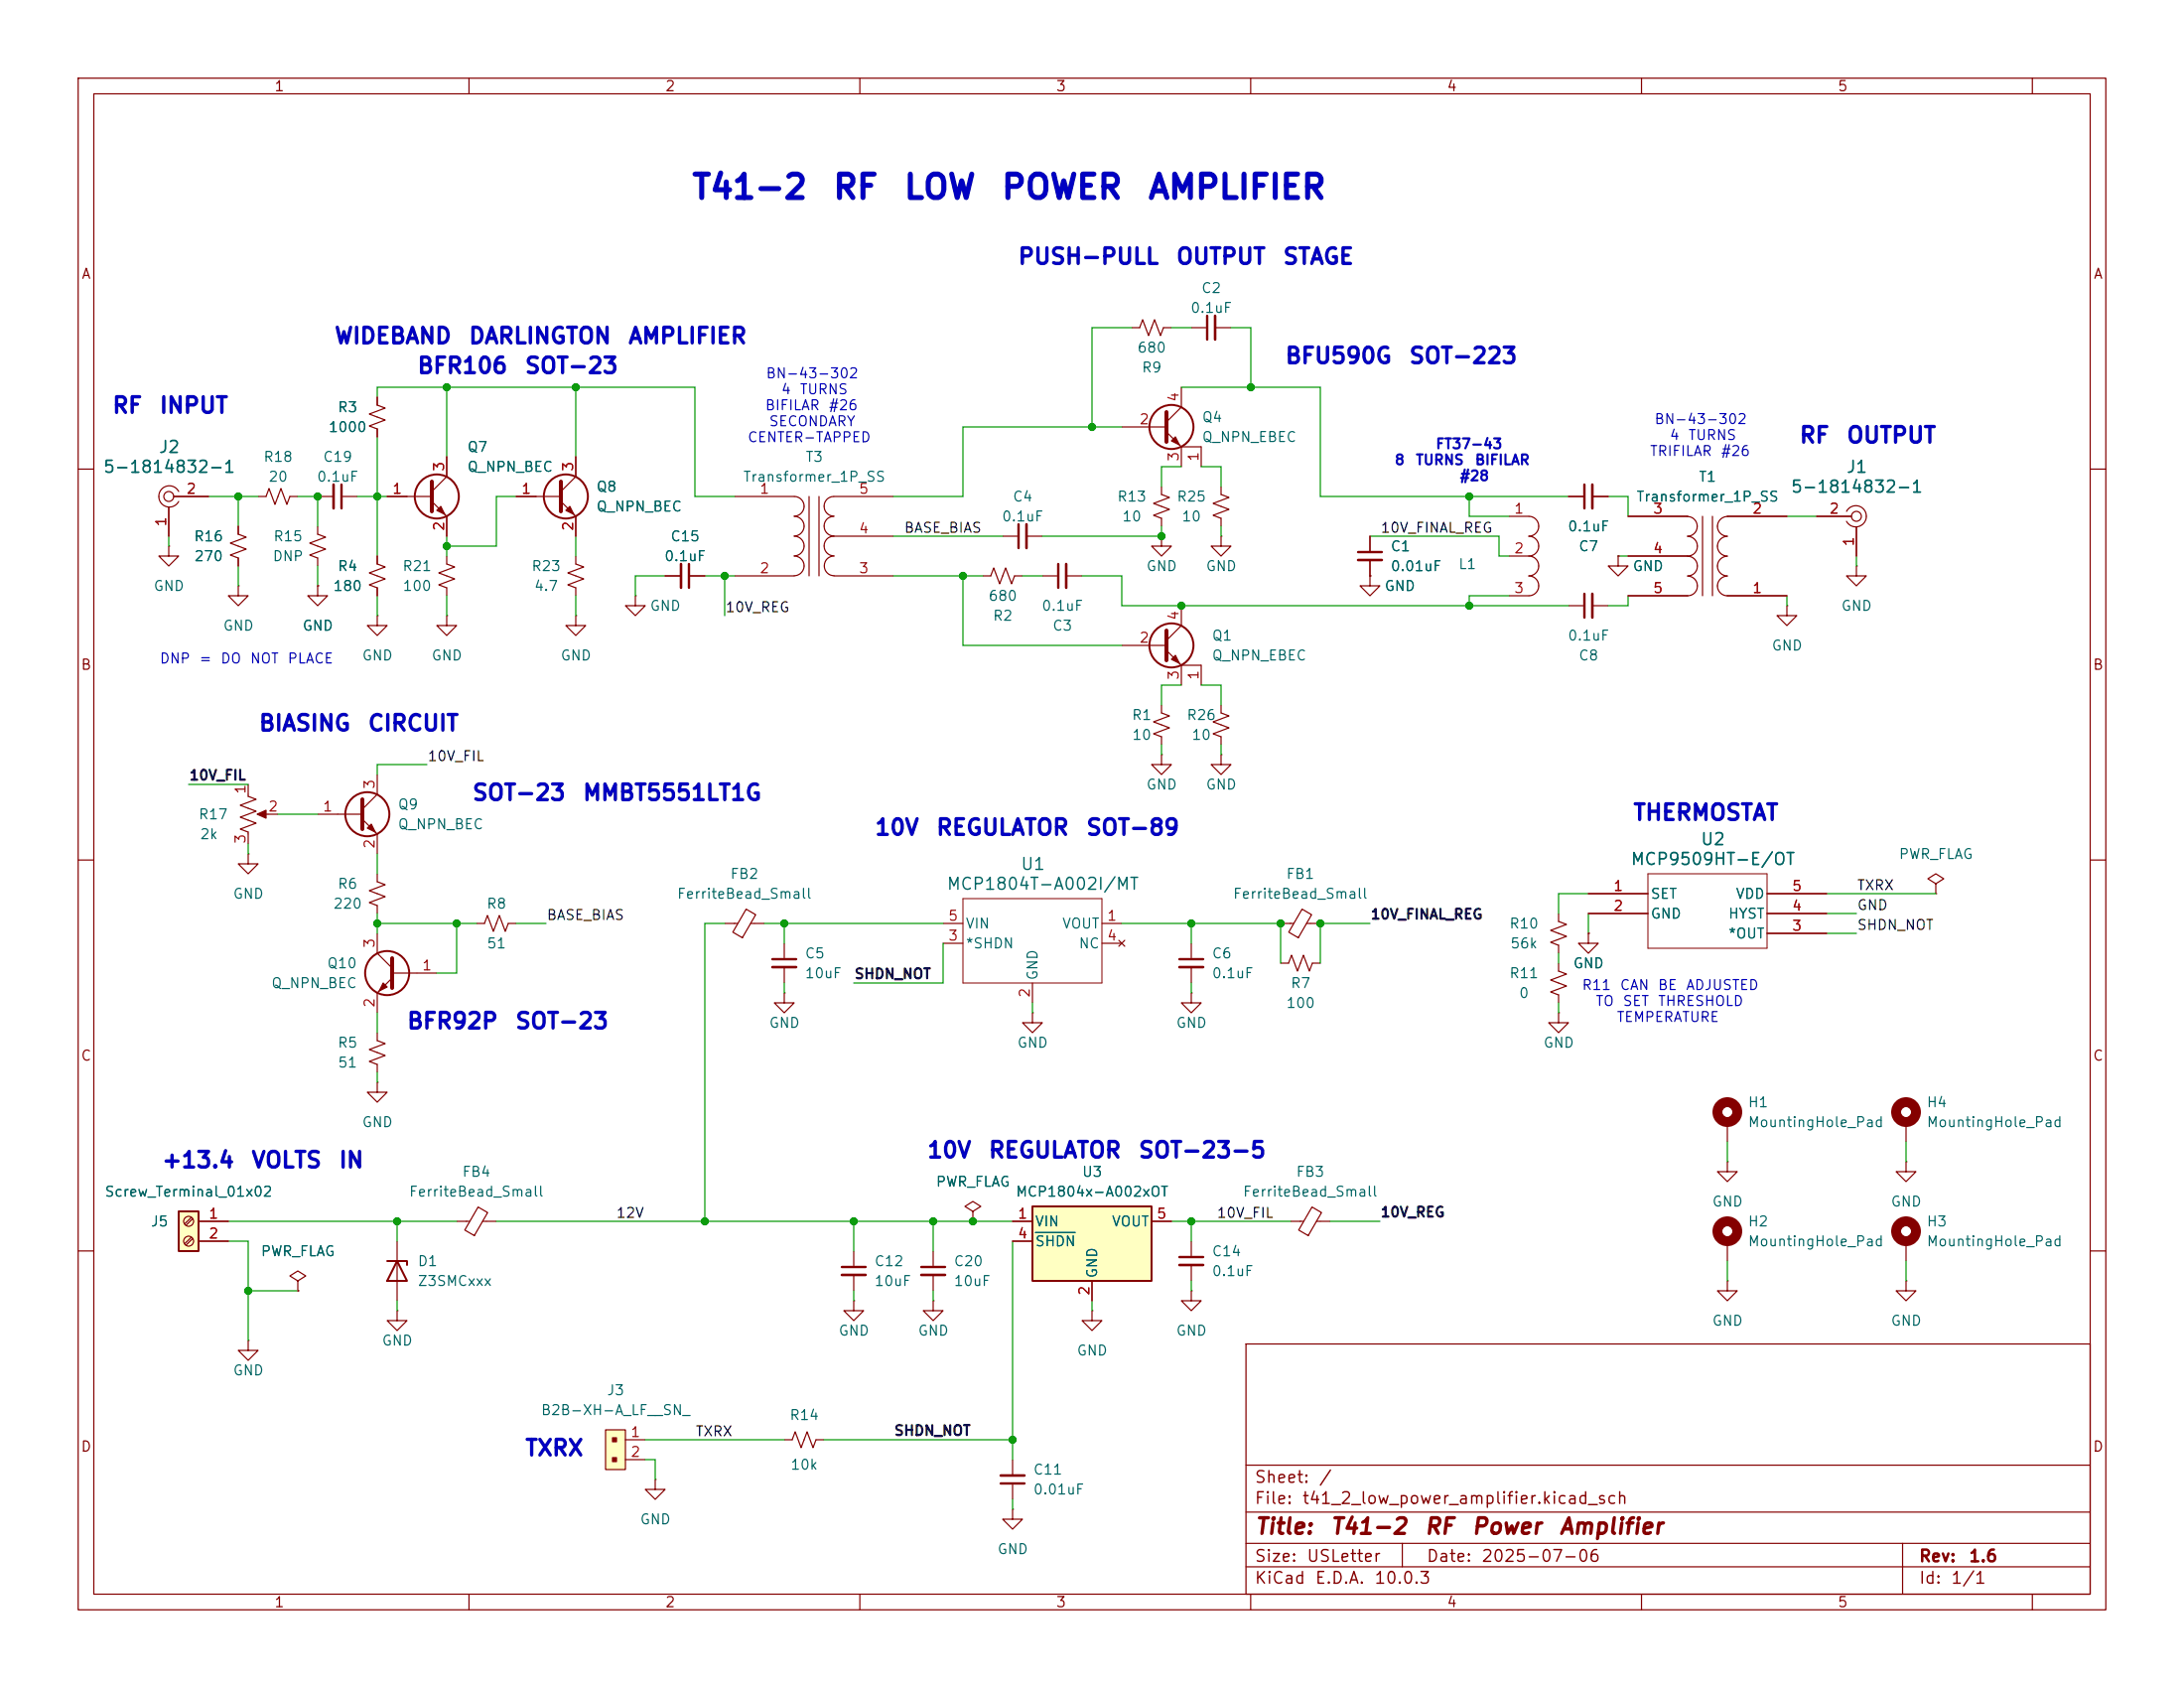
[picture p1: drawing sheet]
<svg xmlns="http://www.w3.org/2000/svg" width="279mm" height="216mm" viewBox="0 0 279 216" stroke-linecap="round" stroke-linejoin="round" font-family="sans-serif">
<g fill="none" stroke="#840000" stroke-width=".15">
<path d="M10 10h259.4v195.9h-259.4zM12 12h255.4v191.9h-255.4zM60 10v2M110 10v2M160 10v2M210 10v2M260 10v2M48.3 50.8v1l1 .4-2.1 .8 2.1 .7-2.1 .8 1.1 .4v1M57.1 58.4v2.6l-1.9 1.9M73.7 58.4v2.6l-1.9 1.9M10 60h2M21.6 69.9v1.2h1.3l-1.3 1.3-1.3-1.3h1.3"/>
<path d="M21.6 69.9h.1M21.6 64.9v3.7M22.2 63.5h4.5M22.9 62.9a1.35 1.35 0 0 0-2.1-.4 1.35 1.35 0 0 0 0 2 1.35 1.35 0 0 0 2.1-.4M30.5 74.9v1.3h1.2l-1.2 1.3-1.3-1.3h1.3M30.5 74.9h.1M30.5 67.3v1l1 .4-2 .8 2 .7-2 .8 1 .4v1M33 63.5h1l.4-1 .8 2 .7-2 .8 2 .4-1h1M40.6 74.9v1.3h1.3l-1.3 1.3-1.2-1.3h1.2M40.6 74.9h.1M40.6 67.3v1l1.1 .4-2.1 .8 2.1 .7-2.1 .8 1 .4v1M40.6 63.5h2.1"/>
<path d="M43.7 63.5h2M48.3 78.7v1.3h1.2l-1.2 1.3-1.3-1.3h1.3M48.3 78.7h.1M48.3 71.1v1l1 .4-2.1 .8 2.1 .7-2.1 .8 1.1 .4v1M49.5 63.5h5.7M55.2 64.1l1.9 1.9v2.6M57.1 71.1v1l1.1 .4-2.1 .8 2.1 .7-2.1 .8 1 .4v1M57.1 78.7v1.3h1.3l-1.3 1.3-1.2-1.3h1.2M57.1 78.7h.1M66 63.5h5.8M71.8 64.1l1.9 1.9v2.6M73.7 71.1v1l1 .4-2.1 .8 2.1 .7-2.1 .8 1.1 .4v1"/>
<path d="M73.7 78.7v1.3h1.2l-1.2 1.3-1.3-1.3h1.3M73.7 78.7h.1M81.3 76.2v1.3h1.2l-1.2 1.2-1.3-1.2h1.3M81.3 76.2h.1M85.1 73.7h2M88.1 73.7h2.1M94 63.5h7.6a1.26 1.26 0 0 1 1.3 1.3 1.26 1.26 0 0 1-1.3 1.2M94 73.7h7.6M101.6 66a1.26 1.26 0 0 1 1.3 1.3 1.26 1.26 0 0 1-1.3 1.3M101.6 68.6a1.26 1.26 0 0 1 1.3 1.2 1.26 1.26 0 0 1-1.3 1.3M101.6 71.1a1.26 1.26 0 0 1 1.3 1.3 1.26 1.26 0 0 1-1.3 1.2M103.5 63.5v10.2"/>
<path d="M104.8 63.5v10.2M105.5 72.4a1.24 1.24 0 0 0 1.2 1.2M106.7 66a1.25 1.25 0 0 0-1.3 1.3 1.25 1.25 0 0 0 1.3 1.3M106.7 73.7h7.6M106.7 71.1a1.23 1.23 0 0 0-1.2 1.3M114.3 63.5h-7.6a1.25 1.25 0 0 0-1.3 1.3 1.25 1.25 0 0 0 1.3 1.2M114.3 68.6h-7.6a1.25 1.25 0 0 0-1.3 1.2 1.25 1.25 0 0 0 1.3 1.3M156.2 68.6v1.3h1.3l-1.3 1.2-1.3-1.2h1.3M156.2 68.6h.1M175.3 73.7v1.2h1.2l-1.2 1.3-1.3-1.3h1.3M175.3 73.7h.1M175.3 68.6v2"/>
<path d="M175.3 71.6v2.1M193 66h2.6a1.27 1.27 0 0 1 1.2 1.3 1.27 1.27 0 0 1-1.2 1.3 1.27 1.27 0 0 1 1.2 1.3 1.27 1.27 0 0 1-1.2 1.2M193 71.1h2.6M195.6 71.1a1.27 1.27 0 0 1 1.2 1.3 1.27 1.27 0 0 1-1.2 1.3 1.27 1.27 0 0 1 1.2 1.2 1.27 1.27 0 0 1-1.2 1.3h-2.6M200.7 63.5h2M200.7 77.5h2M203.7 63.5h2M203.7 77.5h2M207 71.1v1.3h1.3l-1.3 1.3-1.3-1.3h1.3M207 71.1h.1M208.3 66h7.6M215.9 66.1a1.24 1.24 0 0 1 1.2 1.2"/>
<path d="M215.9 73.7a1.25 1.25 0 0 1 1.2 1.2 1.25 1.25 0 0 1-1.2 1.3h-7.6M215.9 71.1a1.25 1.25 0 0 1 1.2 1.3 1.25 1.25 0 0 1-1.2 1.3M215.9 68.6a1.25 1.25 0 0 1 1.2 1.3 1.25 1.25 0 0 1-1.2 1.2h-7.6M217.1 67.3a1.23 1.23 0 0 1-1.2 1.3M217.8 66v10.2M219.1 66v10.2M221 73.7a1.26 1.26 0 0 0-1.3 1.2 1.26 1.26 0 0 0 1.3 1.3h7.6M221 71.1a1.26 1.26 0 0 0-1.3 1.3 1.26 1.26 0 0 0 1.3 1.3M221 68.6a1.26 1.26 0 0 0-1.3 1.3 1.26 1.26 0 0 0 1.3 1.2M221 66.1a1.26 1.26 0 0 0-1.3 1.2 1.26 1.26 0 0 0 1.3 1.3M221 66h7.6M228.6 77.5v1.2h1.3l-1.3 1.3-1.3-1.3h1.3"/>
<path d="M228.6 77.5h.1M232.4 66h4.5M236.2 65.4a1.35 1.35 0 0 1 2.1-.4 1.35 1.35 0 0 1 0 2.1 1.35 1.35 0 0 1-2.1-.4M237.5 72.4v1.3h1.3l-1.3 1.2-1.3-1.2h1.3M237.5 72.4h.1M237.5 67.4v3.7M267.4 60h2M48.3 99.1v2.5l-1.9 1.9M10 110h2M31.7 109.2v1.3h1.3l-1.3 1.3-1.2-1.3h1.2M31.7 109.2h.1M31.7 100.3v1.6l1.1 .3-2.1 .8 2.1 .8-2.1 .7 2.1 .8-2.1 .7 1 .4v1.6"/>
<path d="M33.3 104.1h2.3M40.6 104.1h5.8M46.4 104.8l1.9 1.9v2.5M48.3 111.8v1l1 .4-2.1 .7 2.1 .8-2.1 .7 1.1 .4v1M48.3 119.4v2.5l1.9 1.9M163.8 118.1h1.7M166.6 116.3l1.2 .7-1.7 2.9-1.2-.7zM167.2 118.1h1.7M203.2 114.3h7.6M203.2 116.8h7.6M226.1 114.3h7.6M226.1 116.8h7.6"/>
<path d="M226.1 119.4h7.6M247.6 113l1.1-.6-1.1-.6-1 .6 1 .6v1.3M247.6 114.3h.1M267.4 110h2M50.2 124.5h5.7M50.2 125.1l-1.9 1.9v2.5M100.3 120.7v2M100.3 123.7v2M163.8 123.2h1l.4-1 .8 2 .8-2 .7 2 .4-1h1M50.8 158.8v7.6M165.1 156.2h1.7M167.8 154.4l1.3 .7-1.7 2.9-1.3-.7z"/>
<path d="M168.4 156.2h1.8M221 148.6v1.3h1.2l-1.2 1.2-1.3-1.2h1.3M221 148.6h.1M221 143.5v2.6M221 158.8v2.5M243.8 143.5v2.6M243.8 158.8v2.5M10 160h2M31.7 171.5v1.2h1.3l-1.3 1.3-1.2-1.3h1.2M31.7 171.5h.1M38.1 163.8l1-.6-1-.6-1 .6 1 .6v1.3M38.1 165.1h.1"/>
<path d="M50.8 167.6v1.3h1.3l-1.3 1.3-1.3-1.3h1.3M50.8 167.6h.1M109.2 166.4v1.2h1.3l-1.3 1.3-1.3-1.3h1.3M109.2 166.4h.1M109.2 160v2.1M109.2 163.1v2M159.4 171.9h108v32h-108zM267.4 160h2M100.3 184.2h1l.4-1.1 .8 2.1 .8-2.1 .7 2.1 .4-1h1M129.5 193v1.3h1.3l-1.3 1.3-1.2-1.3h1.2M129.5 193h.1M129.5 186.7v2"/>
<path d="M129.5 189.7v2.1M159.4 197.4h108M159.4 193.4h108M159.4 187.4h108M179.4 197.4v3M243.4 197.4v6.5M60 203.9v2M110 203.9v2M159.4 200.4h108M160 203.9v2M210 203.9v2M260 203.9v2"/>
<circle cx="21.6" cy="63.5" r=".63"/>
<circle cx="237.5" cy="66" r=".63"/>
</g>
<path d="M43.7 62v3M88.1 72.1v3.1M173.7 70.6h3.1M202.7 62v3M202.7 75.9v3.1M98.8 122.7h3.1M107.7 162.1h3M128 189.7h3.1" fill="none" stroke="#840000" stroke-width=".3"/>
<path d="M42.7 62v3M87.1 72.1v3.1M173.7 71.6h3.1M203.7 62v3M203.7 75.9v3.1M98.8 123.7h3.1M107.7 163.1h3M128 188.7h3.1" fill="none" stroke="#840000" stroke-width=".33"/>
<path d="M210.8 111.8h15.3v9.5h-15.3z" fill="none" stroke="#840000" stroke-width=".13"/>
<g fill="none" stroke="#840000" stroke-width="1.3">
<circle cx="221" cy="142.2" r="1.27"/>
<circle cx="221" cy="157.5" r="1.27"/>
<circle cx="243.8" cy="157.5" r="1.27"/>
<circle cx="243.8" cy="142.2" r="1.27"/>
</g>
<path d="M55.2 61.6v3.8M71.8 61.6v3.8M46.4 102.2v3.8M50.2 122.6v3.8" fill="none" stroke="#840000" stroke-width=".51"/>
<g fill="none" stroke="#840000" stroke-width=".25">
<path d="M49.5 161.3h2.6v.5M50.8 161.3l1.3 2.5h-2.6z"/>
<circle cx="55.9" cy="63.5" r="2.82"/>
<circle cx="72.4" cy="63.5" r="2.82"/>
<circle cx="47" cy="104.1" r="2.82"/>
<circle cx="49.5" cy="124.5" r="2.82"/>
</g>
<g fill="#840000" stroke="#840000" stroke-width=".15">
<path d="M49 125.7l.5 .5-1 .5z"/>
<path d="M47 105.9l.5-.5 .5 1z"/>
<path d="M32.9 104.1l1.1-.5v1z"/>
<path d="M55.9 65.3l.5-.5 .5 1z"/>
<path d="M72.4 65.3l.5-.5 .5 1z"/>
</g>
<path d="M77.5 182.9h2.5v5.1h-2.5z" fill="#ffffc2"/>
<g fill="none" stroke="#840000" stroke-width=".15">
<path d="M128.3 68.6h2M131.3 68.6h2M133.3 73.7h2.1M136.4 73.7h2M148.6 62.2v1l1 .4-2 .8 2 .8-2 .7 1 .4v1M120.6 118.1h2.6M141 118.1h2.5M120.6 120.7h2.6M132.1 129.5v1.3h1.2l-1.2 1.3-1.3-1.3h1.3M132.1 129.5h.1M132.1 125.7v2.6M141 120.7h2.5"/>
<path d="M143.1 120.3l.8 .7M143.9 120.3l-.8 .7M152.4 127v1.3h1.3l-1.3 1.2-1.3-1.2h1.3M152.4 127h.1M152.4 165.1v1.3h1.3l-1.3 1.2-1.3-1.2h1.3M152.4 165.1h.1M77.5 182.9h2.5v5.1h-2.5zM80 184.2h2.5M80 186.7h2.5M83.8 189.2v1.3h1.3l-1.3 1.3-1.3-1.3h1.3M83.8 189.2h.1"/>
</g>
<g fill="#840000" stroke="#840000" stroke-width=".15">
<path d="M78.4 183.9h.5v.5h-.5z"/>
<path d="M78.4 186.4h.5v.5h-.5z"/>
</g>
<path d="M130.3 67.1v3M135.4 72.1v3.1" fill="none" stroke="#840000" stroke-width=".3"/>
<path d="M131.3 67.1v3M136.4 72.1v3.1" fill="none" stroke="#840000" stroke-width=".33"/>
<path d="M123.2 114.9h17.8v10.8h-17.8z" fill="none" stroke="#840000" stroke-width=".13"/>
<path d="M22.9 154.9h2.5v5.1h-2.5z" fill="#ffffc2"/>
<g fill="none" stroke="#840000" stroke-width=".25">
<path d="M22.9 154.9h2.5v5.1h-2.5z"/>
<circle cx="149.9" cy="82.5" r="2.82"/>
</g>
<g fill="none" stroke="#840000" stroke-width=".15">
<path d="M148.6 68.6v1.3h1.3l-1.3 1.2-1.3-1.2h1.3M148.6 68.6h.1M151.1 77.5v2.5l-1.9 1.9M143.5 82.6h5.7M149.2 83.2l1.9 1.9M151.1 85.1h2.6v2.5M151.1 85.1v2.5M152.4 120.7v2M152.4 123.7v2M24.5 155.7l-.9 .8M24.5 158.2l-.9 .9M24.7 155.9l-.9 .8"/>
<path d="M24.7 158.4l-.9 .9M25.4 156.2h3.8M25.4 158.8h3.8M124.5 154.9l1-.6-1-.6-1.1 .6 1.1 .6v1.3M124.5 156.2h.1"/>
<circle cx="24.1" cy="156.2" r=".63"/>
<circle cx="24.1" cy="158.7" r=".63"/>
</g>
<path d="M150.9 122.7h3" fill="none" stroke="#840000" stroke-width=".3"/>
<path d="M150.9 123.7h3" fill="none" stroke="#840000" stroke-width=".33"/>
<path d="M149.2 80.6v3.9" fill="none" stroke="#840000" stroke-width=".51"/>
<path d="M150.4 83.8l.5 1-1-.5z" fill="#840000" stroke="#840000" stroke-width=".15"/>
<path d="M132.1 154.3h15.2v9.5h-15.2z" fill="#ffffc2"/>
<g fill="none" stroke="#840000" stroke-width=".25">
<path d="M132.1 154.3h15.2v9.5h-15.2z"/>
<circle cx="149.9" cy="54.6" r="2.82"/>
</g>
<g fill="none" stroke="#840000" stroke-width=".15">
<path d="M48.3 50.8v1M48.3 54.9v1M57.1 58.4v2.6M73.7 58.4v2.6M143.5 54.6h5.7M144.8 41.9h1l.4-1 .7 2 .8-2 .8 2 .3-1h1.1M149.2 55.2l1.9 2M151.1 49.5v2.6l-1.9 1.9M151.1 57.2h2.6v2.5M151.1 57.2v2.5M152.4 41.9h2M155.4 41.9h2.1"/>
<path d="M21.6 64.9v3.7M22.2 63.5h4.5M30.5 67.3v1M30.5 71.4v1M40.6 74.9h.1M48.3 71.1v1M48.3 75.2v1M49.5 63.5h2.6M57.1 66v2.6M66 63.5h2.6M73.7 66v2.6M85.1 73.7h2"/>
<path d="M88.1 73.7h2.1M125.7 73.7h1l.4-1.1 .8 2.1 .8-2.1 .7 2.1 .4-1h1M156.2 62.2v1l1 .4-2 .8 2 .8-2 .7 1 .4v1M175.3 73.7h.1M175.3 68.6v2M175.3 71.6v2.1M200.7 63.5h2M203.7 63.5h2M207 71.1h.1M208.3 66h7.6M208.3 76.2h7.6M208.3 71.1h7.6"/>
<path d="M221 66h7.6M221 76.2h7.6M232.4 66h4.5M237.5 67.4v3.7M148.6 96.5v1.3h1.3l-1.3 1.3-1.3-1.3h1.3M148.6 96.5h.1M148.6 90.2v1l1 .4-2 .7 2 .8-2 .8 1 .3v1.1M156.2 90.2v1l1 .4-2 .7 2 .8-2 .8 1 .3v1.1M156.2 96.5v1.3h1.3l-1.3 1.3-1.3-1.3h1.3M156.2 96.5h.1M61 118.1h1l.4-1 .7 2 .8-2 .7 2 .4-1h1M92.7 118.1h1.7"/>
<path d="M95.5 116.3l1.2 .7-1.7 2.9-1.2-.7zM96 118.1h1.8M199.4 116.8v1.1l1 .3-2 .8 2 .8-2 .7 1 .4v1M203.2 119.4v1.3h1.3l-1.3 1.2-1.3-1.2h1.3M203.2 119.4h.1M203.2 114.3h7.6M203.2 116.8h7.6M226.1 114.3h7.6M226.1 116.8h7.6M226.1 119.4h7.6M48.3 138.4v1.3h1.2l-1.2 1.3-1.3-1.3h1.3M48.3 138.4h.1"/>
<path d="M48.3 132.1v1l1 .4-2.1 .7 2.1 .8-2.1 .8 1.1 .3v1.1M100.3 127v1.3h1.3l-1.3 1.2-1.2-1.2h1.2M100.3 127h.1M199.4 123.2v1l1 .4-2 .7 2 .8-2 .8 1 .4v1M199.4 129.5v1.3h1.3l-1.3 1.3-1.3-1.3h1.3M199.4 129.5h.1M25.4 156.2h3.8M25.4 158.8h3.8M58.4 156.2h1.7M61.2 154.4l1.2 .7-1.7 2.9-1.2-.7zM61.7 156.2h1.8M124.5 156.2h.1"/>
<path d="M129.5 156.2h2.6M129.5 158.8h2.6M147.3 156.2h2.6M152.4 158.8v2M243.8 148.6v1.3h1.3l-1.3 1.2-1.2-1.2h1.2M243.8 148.6h.1M38.1 165.1h.1M119.4 166.4v1.2h1.2l-1.2 1.3-1.3-1.3h1.3M119.4 166.4h.1M119.4 160v2.1M119.4 163.1v2M139.7 167.6v1.3h1.3l-1.3 1.3-1.3-1.3h1.3"/>
<path d="M139.7 167.6h.1M139.7 163.8v2.6M152.4 161.8v2M221 163.8v1.3h1.2l-1.2 1.3-1.3-1.3h1.3M221 163.8h.1M243.8 163.8v1.3h1.3l-1.3 1.3-1.2-1.3h1.2M243.8 163.8h.1"/>
</g>
<path d="M132.5 157.6h5.1" fill="none" stroke="#006464" stroke-width=".15"/>
<path d="M154.4 40.4v3M117.9 162.1h3M150.9 160.8h3" fill="none" stroke="#840000" stroke-width=".3"/>
<path d="M155.4 40.4v3M117.9 163.1h3M150.9 161.8h3" fill="none" stroke="#840000" stroke-width=".33"/>
<path d="M149.2 52.7v3.8" fill="none" stroke="#840000" stroke-width=".51"/>
<path d="M150.4 55.9l.5 1-1-.5z" fill="#840000" stroke="#840000" stroke-width=".15"/>
<g fill="none" stroke="#009600" stroke-width=".15">
<path d="M48.3 50.8v-1.3h40.6v14h5.1M48.3 55.9v15.2M57.1 49.5v8.9M73.7 49.5v8.9M143.5 54.6h-20.3v8.9h-8.9M144.8 41.9h-5.1v12.7M149.9 41.9h2.5M151.1 49.5h17.8v14h31.8M151.1 59.7h-2.5v2.5M153.7 59.7h2.5v2.5M157.5 41.9h2.5v7.6M21.6 68.6v1.3"/>
<path d="M26.7 63.5h6.3M30.5 63.5v3.8M30.5 72.4v2.5M38.1 63.5h2.5v3.8M40.6 72.4v2.5M45.7 63.5h3.8M48.3 76.2v2.5M57.1 68.6v2.5M57.1 76.2v2.5M66 63.5h-2.5v6.4h-6.4M73.7 68.6v2.5M73.7 76.2v2.5"/>
<path d="M85.1 73.7h-3.8v2.5M90.2 73.7h3.8M92.7 73.7v5M114.3 73.7h11.4M114.3 68.6h14M123.2 73.7v8.9h20.3M130.8 73.7h2.5M138.4 73.7h5.1v3.8h57.2M148.6 67.3v1.3h-15.3M156.2 67.3v1.3M175.3 68.6h16.5v2.5h1.2M188 63.5v2.5h5"/>
<path d="M193 76.2h-5v1.3M205.7 63.5h2.6v2.5M207 71.1h1.3M208.3 76.2v1.3h-2.6M228.6 66h3.8M228.6 76.2v1.3M237.5 71.1v1.3M54.6 97.8h-6.3v1.3M148.6 95.3v1.2M151.1 87.6h-2.5v2.6M153.7 87.6h2.5v2.6M156.2 95.3v1.2"/>
<path d="M24.1 100.3h7.6M31.7 108v1.2M35.6 104.1h5M48.3 118.1h12.7M48.3 109.2v2.6M48.3 116.8v2.6M58.4 118.1v6.4h-2.5M66 118.1h3.8M92.7 118.1h-2.5v38.1M97.8 118.1h22.8M100.3 118.1v2.6M143.5 118.1h20.3v5.1"/>
<path d="M152.4 118.1v2.6M175.3 118.1h-6.4v5.1M203.2 116.8v2.6M203.2 114.3h-3.8v2.5M233.7 119.4h3.8M233.7 116.8h3.8M233.7 114.3h13.9M48.3 129.5v2.6M48.3 137.2v1.2M100.3 125.7v1.3M120.6 120.7v5h-11.4M132.1 128.3v1.2"/>
<path d="M152.4 125.7v1.3M199.4 121.9v1.3M199.4 128.3v1.2M29.2 156.2h29.2M29.2 158.8h2.5v12.7M50.8 156.2v2.6M63.5 156.2h66M109.2 156.2v3.8M119.4 156.2v3.8M129.5 158.8v27.9M149.9 156.2h15.2M152.4 156.2v2.6"/>
<path d="M170.2 156.2h6.3M221 146.1v2.5M243.8 146.1v2.5M31.7 165.1h6.4M50.8 166.4v1.2M109.2 165.1v1.3M119.4 165.1v1.3M139.7 166.4v1.2M152.4 163.8v1.3M221 161.3v2.5M243.8 161.3v2.5M82.5 184.2h17.8"/>
<path d="M82.5 186.7h1.3v2.5M105.4 184.2h24.1M129.5 191.8v1.2"/>
</g>
<g fill="#009600" stroke="#009600" stroke-width=".13">
<circle cx="148.6" cy="68.6" r=".46"/>
<circle cx="151.1" cy="77.5" r=".46"/>
<circle cx="160" cy="49.5" r=".46"/>
<circle cx="139.7" cy="54.6" r=".46"/>
<circle cx="50.8" cy="156.2" r=".46"/>
<circle cx="58.4" cy="118.1" r=".46"/>
<circle cx="100.3" cy="118.1" r=".46"/>
<circle cx="31.7" cy="165.1" r=".46"/>
<circle cx="48.3" cy="118.1" r=".46"/>
<circle cx="188" cy="77.5" r=".46"/>
<circle cx="188" cy="63.5" r=".46"/>
<circle cx="57.1" cy="49.5" r=".46"/>
<circle cx="73.7" cy="49.5" r=".46"/>
<circle cx="123.2" cy="73.7" r=".46"/>
<circle cx="92.7" cy="73.7" r=".46"/>
<circle cx="57.1" cy="69.9" r=".46"/>
<circle cx="30.5" cy="63.5" r=".46"/>
<circle cx="48.3" cy="63.5" r=".46"/>
<circle cx="40.6" cy="63.5" r=".46"/>
<circle cx="109.2" cy="156.2" r=".46"/>
<circle cx="90.2" cy="156.2" r=".46"/>
<circle cx="119.4" cy="156.2" r=".46"/>
<circle cx="163.8" cy="118.1" r=".46"/>
<circle cx="168.9" cy="118.1" r=".46"/>
<circle cx="152.4" cy="118.1" r=".46"/>
<circle cx="124.5" cy="156.2" r=".46"/>
<circle cx="129.5" cy="184.2" r=".46"/>
<circle cx="152.4" cy="156.2" r=".46"/>
</g>
<g font-size="3" fill="#0000c2">
<text x="88.3" y="26.2">T41-2</text>
<text x="106.4" y="26.2">RF</text>
<text x="115.4" y="26.2">LOW</text>
<text x="127.9" y="26.2">POWER</text>
<text x="146.7" y="26.2">AMPLIFIER</text>
</g>
<g font-size="2" fill="#0000c2">
<text x="130.1" y="34.3">PUSH-PULL</text>
<text x="150.3" y="34.3">OUTPUT</text>
<text x="164" y="34.3">STAGE</text>
<text x="42.7" y="44.5">WIDEBAND</text>
<text x="59.8" y="44.5">DARLINGTON</text>
<text x="80.3" y="44.5">AMPLIFIER</text>
<text x="164.3" y="47">BFU590G</text>
<text x="180.1" y="47">SOT-223</text>
<text x="14.2" y="53.4">RF</text>
<text x="20.3" y="53.4">INPUT</text>
<text x="53.3" y="48.3">BFR106</text>
<text x="67" y="48.3">SOT-23</text>
<text x="230.1" y="57.2">RF</text>
<text x="236.1" y="57.2">OUTPUT</text>
<text x="33" y="94">BIASING</text>
<text x="46.9" y="94">CIRCUIT</text>
<text x="60.3" y="102.9">SOT-23</text>
<text x="74.4" y="102.9">MMBT5551LT1G</text>
<text x="111.8" y="107.3">10V</text>
<text x="119.6" y="107.3">REGULATOR</text>
<text x="138.8" y="107.3">SOT-89</text>
<text x="208.8" y="105.4">THERMOSTAT</text>
<text x="51.9" y="132.1">BFR92P</text>
<text x="65.8" y="132.1">SOT-23</text>
<text x="20.6" y="149.9">+13.4</text>
<text x="32" y="149.9">VOLTS</text>
<text x="43.2" y="149.9">IN</text>
<text x="118.5" y="148.6">10V</text>
<text x="126.3" y="148.6">REGULATOR</text>
<text x="145.5" y="148.6">SOT-23-5</text>
<text x="67.1" y="186.7">TXRX</text>
</g>
<g font-size="2" fill="#840000">
<text x="160.4" y="196.7">Title:</text>
<text x="170.1" y="196.7">T41-2</text>
<text x="182.1" y="196.7">RF</text>
<text x="188.1" y="196.7">Power</text>
<text x="199.3" y="196.7">Amplifier</text>
</g>
<g font-size="1.5" fill="#006464">
<text x="20.2" y="58.3">J2</text>
<text x="13.1" y="60.9">5-1814832-1</text>
<text x="229" y="63.4">5-1814832-1</text>
<text x="236.1" y="60.9">J1</text>
<text x="130.5" y="111.7">U1</text>
<text x="208.5" y="111">MCP9509HT-E/OT</text>
<text x="217.5" y="108.5">U2</text>
<text x="121" y="114.2">MCP1804T-A002I/MT</text>
</g>
<g font-size="1.5" fill="#840000">
<text x="160.4" y="190">Sheet:</text>
<text x="168.6" y="190">/</text>
<text x="160.4" y="192.7">File:</text>
<text x="166.5" y="192.7">t41_2_low_power_amplifier.kicad_sch</text>
<text x="160.4" y="202.9">KiCad</text>
<text x="160.4" y="200.1">Size:</text>
<text x="167.1" y="200.1">USLetter</text>
<text x="168.1" y="202.9">E.D.A.</text>
<text x="175.7" y="202.9">10.0.3</text>
<text x="182.4" y="200.1">Date:</text>
<text x="189.4" y="200.1">2025-07-06</text>
<text x="245.4" y="200.1">Rev:</text>
<text x="245.4" y="202.9">Id:</text>
<text x="249.5" y="202.9">1/1</text>
<text x="251.8" y="200.1">1.6</text>
</g>
<g font-size="1.3" fill="#840000">
<text x="35" y="12">1</text>
<text x="85" y="12">2</text>
<text x="135" y="12">3</text>
<text x="185" y="12">4</text>
<text x="235" y="12">5</text>
<text x="10.3" y="36">A</text>
<text x="267.7" y="36">A</text>
<text x="10.3" y="86">B</text>
<text x="267.7" y="86">B</text>
<text x="10.3" y="136">C</text>
<text x="267.7" y="136">C</text>
<text x="10.3" y="186">D</text>
<text x="267.7" y="186">D</text>
<text x="35" y="205.9">1</text>
<text x="85" y="205.9">2</text>
<text x="135" y="205.9">3</text>
<text x="185" y="205.9">4</text>
<text x="235" y="205.9">5</text>
</g>
<g font-size="1.3" fill="#006464">
<text x="152.2" y="40.3">0.1uF</text>
<text x="153.6" y="37.8">C2</text>
<text x="145.4" y="45.4">680</text>
<text x="146" y="48">R9</text>
<text x="43.1" y="53">R3</text>
<text x="33.6" y="59.4">R18</text>
<text x="41.2" y="59.4">C19</text>
<text x="41.9" y="55.6">1000</text>
<text x="59.7" y="58.1">Q7</text>
<text x="103" y="59.4">T3</text>
<text x="153.7" y="56.9">Q_NPN_EBEC</text>
<text x="153.7" y="54.3">Q4</text>
<text x="34.2" y="61.9">20</text>
<text x="40.4" y="61.9">0.1uF</text>
<text x="59.7" y="60.7">Q_NPN_BEC</text>
<text x="76.2" y="65.7">Q_NPN_BEC</text>
<text x="76.2" y="63.2">Q8</text>
<text x="95" y="61.9">Transformer_1P_SS</text>
<text x="129.5" y="64.5">C4</text>
<text x="142.8" y="64.5">R13</text>
<text x="150.5" y="64.5">R25</text>
<text x="209.3" y="64.5">Transformer_1P_SS</text>
<text x="217.2" y="61.9">T1</text>
<text x="24.7" y="69.6">R16</text>
<text x="34.9" y="69.6">R15</text>
<text x="85.7" y="69.6">C15</text>
<text x="128.1" y="67">0.1uF</text>
<text x="143.5" y="67">10</text>
<text x="151.1" y="67">10</text>
<text x="177.8" y="70.8">C1</text>
<text x="200.5" y="68.3">0.1uF</text>
<text x="201.9" y="70.8">C7</text>
<text x="19.6" y="75.9">GND</text>
<text x="24.8" y="72.1">270</text>
<text x="34.8" y="72.1">DNP</text>
<text x="42.5" y="75.9">180</text>
<text x="43.1" y="73.4">R4</text>
<text x="51.4" y="73.4">R21</text>
<text x="51.4" y="75.9">100</text>
<text x="67.9" y="73.4">R23</text>
<text x="68.2" y="75.9">4.7</text>
<text x="84.9" y="72.1">0.1uF</text>
<text x="126.4" y="77.2">680</text>
<text x="146.6" y="73.4">GND</text>
<text x="154.2" y="73.4">GND</text>
<text x="177" y="75.9">GND</text>
<text x="177.8" y="73.4">0.01uF</text>
<text x="186.5" y="73.1">L1</text>
<text x="208.8" y="73.4">GND</text>
<text x="28.4" y="81">GND</text>
<text x="38.6" y="81">GND</text>
<text x="83.1" y="78.4">GND</text>
<text x="126.9" y="79.7">R2</text>
<text x="133.2" y="78.4">0.1uF</text>
<text x="134.6" y="81">C3</text>
<text x="154.9" y="82.3">Q1</text>
<text x="200.5" y="82.3">0.1uF</text>
<text x="226.6" y="83.5">GND</text>
<text x="235.5" y="78.4">GND</text>
<text x="46.2" y="84.8">GND</text>
<text x="55.1" y="84.8">GND</text>
<text x="71.6" y="84.8">GND</text>
<text x="154.9" y="84.8">Q_NPN_EBEC</text>
<text x="201.9" y="84.8">C8</text>
<text x="144.7" y="92.4">R1</text>
<text x="144.7" y="95">10</text>
<text x="151.7" y="92.4">R26</text>
<text x="152.4" y="95">10</text>
<text x="146.6" y="101.3">GND</text>
<text x="154.2" y="101.3">GND</text>
<text x="25.3" y="105.1">R17</text>
<text x="25.5" y="107.7">2k</text>
<text x="50.8" y="106.4">Q_NPN_BEC</text>
<text x="50.8" y="103.8">Q9</text>
<text x="93.3" y="112.7">FB2</text>
<text x="164.4" y="112.7">FB1</text>
<text x="242.8" y="110.2">PWR_FLAG</text>
<text x="29.7" y="115.3">GND</text>
<text x="42.5" y="116.5">220</text>
<text x="43.1" y="114">R6</text>
<text x="62.2" y="116.5">R8</text>
<text x="86.5" y="115.3">FerriteBead_Small</text>
<text x="123.4" y="119.1">VIN</text>
<text x="135.8" y="119.1">VOUT</text>
<text x="157.6" y="115.3">FerriteBead_Small</text>
<text x="193" y="119.1">R10</text>
<text x="211.1" y="115.3">SET</text>
<text x="211.1" y="117.8">GND</text>
<text x="221" y="117.8">HYST</text>
<text x="222" y="115.3">VDD</text>
<text x="41.8" y="124.2">Q10</text>
<text x="62.2" y="121.6">51</text>
<text x="102.9" y="122.9">C5</text>
<text x="102.9" y="125.4">10uF</text>
<text x="123.4" y="121.6">*SHDN</text>
<text x="133.1" y="125.5" transform="rotate(-90 133.1 125.5)">GND</text>
<text x="137.9" y="121.6">NC</text>
<text x="154.9" y="122.9">C6</text>
<text x="154.9" y="125.4">0.1uF</text>
<text x="193" y="125.4">R11</text>
<text x="193.1" y="121.6">56k</text>
<text x="201.2" y="124.2">GND</text>
<text x="221" y="120.4">*OUT</text>
<text x="34.6" y="126.7">Q_NPN_BEC</text>
<text x="98.3" y="131.8">GND</text>
<text x="150.4" y="131.8">GND</text>
<text x="164.5" y="129.2">100</text>
<text x="165" y="126.7">R7</text>
<text x="194.2" y="128">0</text>
<text x="43.1" y="134.3">R5</text>
<text x="43.1" y="136.9">51</text>
<text x="130" y="134.3">GND</text>
<text x="197.4" y="134.3">GND</text>
<text x="223.5" y="141.9">H1</text>
<text x="246.4" y="141.9">H4</text>
<text x="46.2" y="144.5">GND</text>
<text x="223.5" y="144.5">MountingHole_Pad</text>
<text x="246.4" y="144.5">MountingHole_Pad</text>
<text x="13.3" y="153.4">Screw_Terminal_01x02</text>
<text x="52.2" y="153.4">FerriteBead_Small</text>
<text x="59" y="150.8">FB4</text>
<text x="119.6" y="152.1">PWR_FLAG</text>
<text x="129.9" y="153.4">MCP1804x-A002xOT</text>
<text x="138.3" y="150.8">U3</text>
<text x="158.9" y="153.4">FerriteBead_Small</text>
<text x="165.7" y="150.8">FB3</text>
<text x="218.9" y="154.6">GND</text>
<text x="241.8" y="154.6">GND</text>
<text x="19.2" y="157.2">J5</text>
<text x="33.3" y="161">PWR_FLAG</text>
<text x="132.3" y="157.2">VIN</text>
<text x="132.3" y="159.7">SHDN</text>
<text x="142.1" y="157.2">VOUT</text>
<text x="154.9" y="161">C14</text>
<text x="223.5" y="157.2">H2</text>
<text x="223.5" y="159.7">MountingHole_Pad</text>
<text x="246.4" y="157.2">H3</text>
<text x="246.4" y="159.7">MountingHole_Pad</text>
<text x="53.3" y="162.3">D1</text>
<text x="53.3" y="164.8">Z3SMCxxx</text>
<text x="111.8" y="162.3">C12</text>
<text x="111.8" y="164.8">10uF</text>
<text x="121.9" y="162.3">C20</text>
<text x="121.9" y="164.8">10uF</text>
<text x="140.7" y="163.6" transform="rotate(-90 140.7 163.6)">GND</text>
<text x="154.9" y="163.5">0.1uF</text>
<text x="48.8" y="172.4">GND</text>
<text x="107.2" y="171.2">GND</text>
<text x="117.3" y="171.2">GND</text>
<text x="137.7" y="173.7">GND</text>
<text x="150.4" y="171.2">GND</text>
<text x="218.9" y="169.9">GND</text>
<text x="241.8" y="169.9">GND</text>
<text x="29.7" y="176.2">GND</text>
<text x="77.5" y="178.8">J3</text>
<text x="69.1" y="181.3">B2B-XH-A_LF__SN_</text>
<text x="100.9" y="181.9">R14</text>
<text x="101" y="188.3">10k</text>
<text x="132.1" y="191.5">0.01uF</text>
<text x="132.1" y="188.9">C11</text>
<text x="81.8" y="195.3">GND</text>
<text x="127.5" y="199.1">GND</text>
</g>
<g font-size="1.3" fill="#0000c2">
<text x="97.8" y="52.8">BIFILAR</text>
<text x="97.9" y="48.7">BN-43-302</text>
<text x="99.8" y="50.7">4</text>
<text x="102.2" y="50.7">TURNS</text>
<text x="105.9" y="52.8">#26</text>
<text x="95.5" y="56.9">CENTER-TAPPED</text>
<text x="98.3" y="54.8">SECONDARY</text>
<text x="178.3" y="59.8">8</text>
<text x="181" y="59.8">TURNS</text>
<text x="183.6" y="57.7">FT37-43</text>
<text x="188.6" y="59.8">BIFILAR</text>
<text x="211" y="58.6">TRIFILAR</text>
<text x="211.6" y="54.6">BN-43-302</text>
<text x="213.5" y="56.6">4</text>
<text x="215.9" y="56.6">TURNS</text>
<text x="220.1" y="58.6">#26</text>
<text x="186.7" y="61.8">#28</text>
<text x="20.3" y="85.2">DNP</text>
<text x="25.4" y="85.2">=</text>
<text x="28.1" y="85.2">DO</text>
<text x="31.9" y="85.2">NOT</text>
<text x="36.7" y="85.2">PLACE</text>
<text x="202.3" y="126.9">R11</text>
<text x="204" y="129">TO</text>
<text x="206.7" y="131">TEMPERATURE</text>
<text x="207.1" y="126.9">CAN</text>
<text x="207.5" y="129">SET</text>
<text x="212" y="129">THRESHOLD</text>
<text x="212" y="126.9">BE</text>
<text x="215.6" y="126.9">ADJUSTED</text>
</g>
<g font-size="1.3" fill="#a90000">
<text x="151.1" y="51.5" transform="rotate(-90 151.1 51.5)">4</text>
<text x="145.7" y="54.6">2</text>
<text x="151.1" y="59.1" transform="rotate(-90 151.1 59.1)">3</text>
<text x="153.6" y="59.1" transform="rotate(-90 153.6 59.1)">1</text>
<text x="23.7" y="63.5">2</text>
<text x="50.1" y="63.5">1</text>
<text x="57.1" y="60.4" transform="rotate(-90 57.1 60.4)">3</text>
<text x="66.6" y="63.5">1</text>
<text x="73.6" y="60.4" transform="rotate(-90 73.6 60.4)">3</text>
<text x="97.1" y="63.5">1</text>
<text x="109.8" y="63.5">5</text>
<text x="21.6" y="67.4" transform="rotate(-90 21.6 67.4)">1</text>
<text x="57.1" y="68" transform="rotate(-90 57.1 68)">2</text>
<text x="73.6" y="68" transform="rotate(-90 73.6 68)">2</text>
<text x="109.8" y="68.6">4</text>
<text x="193.6" y="66">1</text>
<text x="193.6" y="71.1">2</text>
<text x="211.4" y="66">3</text>
<text x="211.4" y="71.1">4</text>
<text x="224.1" y="66">2</text>
<text x="233.9" y="66">2</text>
<text x="237.5" y="70" transform="rotate(-90 237.5 70)">1</text>
<text x="97.1" y="73.6">2</text>
<text x="109.8" y="73.6">3</text>
<text x="193.6" y="76.2">3</text>
<text x="211.4" y="76.2">5</text>
<text x="224.1" y="76.2">1</text>
<text x="145.7" y="82.5">2</text>
<text x="151.1" y="79.4" transform="rotate(-90 151.1 79.4)">4</text>
<text x="151.1" y="87.1" transform="rotate(-90 151.1 87.1)">3</text>
<text x="153.6" y="87.1" transform="rotate(-90 153.6 87.1)">1</text>
<text x="31.7" y="101.7" transform="rotate(-90 31.7 101.7)">1</text>
<text x="48.2" y="101" transform="rotate(-90 48.2 101)">3</text>
<text x="34.2" y="104.1">2</text>
<text x="41.2" y="104.1">1</text>
<text x="31.7" y="108" transform="rotate(-90 31.7 108)">3</text>
<text x="48.2" y="108.7" transform="rotate(-90 48.2 108.7)">2</text>
<text x="121.2" y="118.1">5</text>
<text x="141.5" y="118.1">1</text>
<text x="206.3" y="114.3">1</text>
<text x="206.3" y="116.8">2</text>
<text x="229.2" y="119.4">3</text>
<text x="229.2" y="116.8">4</text>
<text x="229.2" y="114.3">5</text>
<text x="48.2" y="121.4" transform="rotate(-90 48.2 121.4)">3</text>
<text x="53.9" y="124.4">1</text>
<text x="121.2" y="120.6">3</text>
<text x="141.5" y="120.6">4</text>
<text x="48.2" y="129" transform="rotate(-90 48.2 129)">2</text>
<text x="132.1" y="127.7" transform="rotate(-90 132.1 127.7)">2</text>
<text x="26.6" y="156.2">1</text>
<text x="26.6" y="158.7">2</text>
<text x="130.1" y="156.2">1</text>
<text x="130.1" y="158.7">4</text>
<text x="147.9" y="156.2">5</text>
<text x="139.7" y="165.8" transform="rotate(-90 139.7 165.8)">2</text>
<text x="80.6" y="184.1">1</text>
<text x="80.6" y="186.7">2</text>
</g>
<g font-size="1.3" fill="#0f0f0f">
<text x="115.6" y="68.5">BASE_BIAS</text>
<text x="176.5" y="68.5">10V_FINAL_REG</text>
<text x="92.7" y="78.6">10V_REG</text>
<text x="24.1" y="100.1">10V_FIL</text>
<text x="54.6" y="97.7">10V_FIL</text>
<text x="69.8" y="118">BASE_BIAS</text>
<text x="175.3" y="117.9">10V_FINAL_REG</text>
<text x="237.5" y="119.3">SHDN_NOT</text>
<text x="237.5" y="116.7">GND</text>
<text x="237.5" y="114.2">TXRX</text>
<text x="109.2" y="125.5">SHDN_NOT</text>
<text x="176.5" y="156">10V_REG</text>
<text x="78.7" y="156.1">12V</text>
<text x="155.6" y="156.1">10V_FIL</text>
<text x="88.9" y="184">TXRX</text>
<text x="114.3" y="183.9">SHDN_NOT</text>
</g>
</svg>
